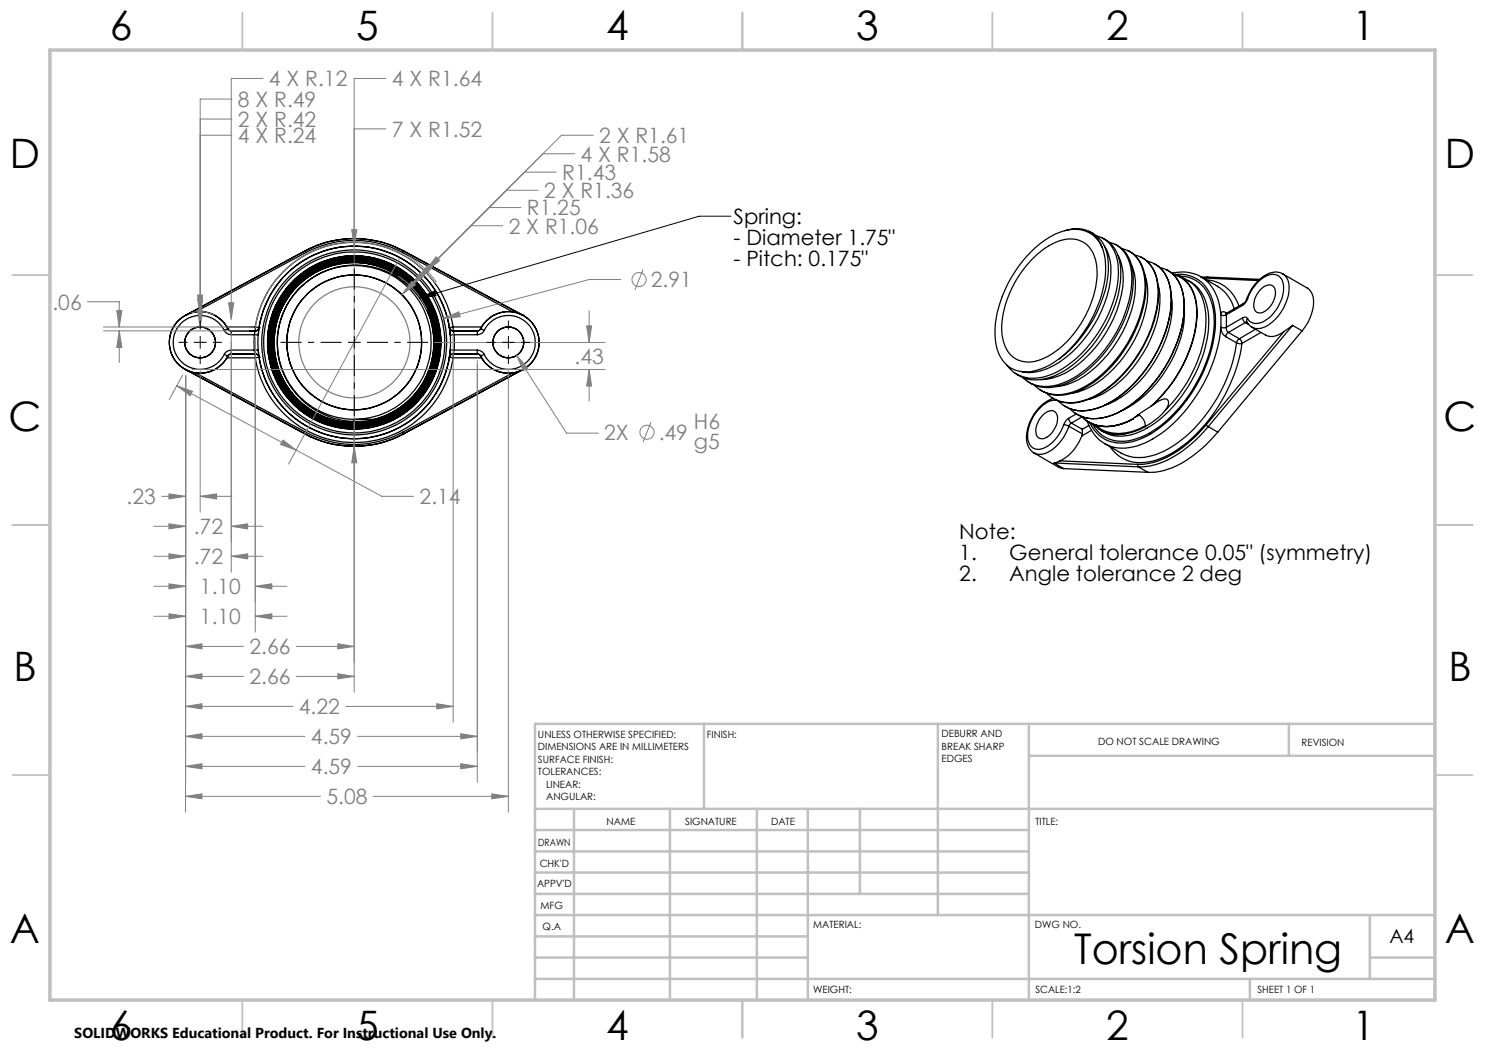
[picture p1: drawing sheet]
<svg xmlns="http://www.w3.org/2000/svg" width="297mm" height="210mm" viewBox="0 0 297 210" stroke-linecap="round" stroke-linejoin="round" font-family="sans-serif">
<g fill="none" stroke="#000" stroke-width=".25">
<path d="M61 50.2l.2 .3M61 50.2a20.9 20.9 0 0 1 19.7 0M61 50.2h.1M61 50.2l-23.9 12.9M61.2 50.5a20.7 20.7 0 0 1 19.3 0M61.2 50.5l-22 11.9M80.5 50.5l22 11.9M80.7 50.2l-.2 .3M80.7 50.2h.1M80.7 50.2l23.9 12.9M206.7 51.6a11.3 11.3 0 0 1 7.6-3.8 5 5 0 0 1 4.8 4.2 16.8 16.8 0 0 1-2.4 11.9 16.5 16.5 0 0 1-9.7 8.4 5.1 5.1 0 0 1-6.4-4.4 17.3 17.3 0 0 1 2.7-12l1.6-2.3zM212.9 46.1a5.5 5.5 0 0 1 7.6 3.5"/>
<path d="M217.7 46.2l.7 .4M218.4 46.6a6.3 6.3 0 0 1 3.3 5.8 23.3 23.3 0 0 1-5.4 15l-2.6 2.8-1.8 1.5M219.3 47.2a5.6 5.6 0 0 1 4.1 4.5 18.8 18.8 0 0 1-2.4 12.5 23.2 23.2 0 0 1-10.5 10.6 7.9 7.9 0 0 1-7.8-.4l-1.3-1.4M220.4 47.5a6.3 6.3 0 0 1 3.7 5.6 22.3 22.3 0 0 1-4.9 15.1 19.7 19.7 0 0 1-9.4 7.4 7 7 0 0 1-6.8-1M220.5 49.6a6 6 0 0 0-7.8-3.4 19.8 19.8 0 0 0-10.4 9.3 20.2 20.2 0 0 0-3.1 13.4 6.1 6.1 0 0 0 8.9 4.9 12.8 12.8 0 0 0 3.8-2.1M220.5 49.6a16.8 16.8 0 0 1-1.1 11.8 26.2 26.2 0 0 1-7.5 10.3M220.9 49.2a9.7 9.7 0 0 1 1.2 6.9 24.4 24.4 0 0 1-11.4 17 8.7 8.7 0 0 1-6.5 1.2M221.9 48.5a5.7 5.7 0 0 1 4.3 5.1 19.4 19.4 0 0 1-2.2 11.5 24.1 24.1 0 0 1-10.5 11.1 7.7 7.7 0 0 1-8.9-.7M223 48.9a6.1 6.1 0 0 1 3.5 5 21.7 21.7 0 0 1-4.4 15.1 20.7 20.7 0 0 1-10.4 8.2 7.1 7.1 0 0 1-6.2-.9M223.6 51.1a12.1 12.1 0 0 1 .3 9.4 24.3 24.3 0 0 1-10.8 14.1 10.8 10.8 0 0 1-5 1.3M224.4 49.7a5.6 5.6 0 0 1 4.3 4.7 18.5 18.5 0 0 1-1.8 11.6 24.7 24.7 0 0 1-11.4 12.1 7.9 7.9 0 0 1-7.9-.4l-.7-.7M225.6 50.2a6.2 6.2 0 0 1 3.5 5.3 21.1 21.1 0 0 1-3.3 13.1 22.1 22.1 0 0 1-11.2 10 7.3 7.3 0 0 1-6.5-.6"/>
<path d="M226.3 53a14.2 14.2 0 0 1-.5 10.5 24.1 24.1 0 0 1-10.2 12.5 10.1 10.1 0 0 1-4.4 1.3M226.9 51a6.3 6.3 0 0 1 4.7 6.2 24.3 24.3 0 0 1-6.2 16.7 18.4 18.4 0 0 1-9.9 6.5 6.7 6.7 0 0 1-6.2-1.8M228.2 51.4a6.6 6.6 0 0 1 3.5 5.8 24.4 24.4 0 0 1-7.1 17.7 16.3 16.3 0 0 1-9.9 5.7 6.4 6.4 0 0 1-4.4-1.1M229 54.9a12.9 12.9 0 0 1-.2 8.5 24.4 24.4 0 0 1-10.7 14 11.2 11.2 0 0 1-3.8 1.3M229.4 52.2a6.1 6.1 0 0 1 4.7 5.9 21.8 21.8 0 0 1-3.3 13.3 22.5 22.5 0 0 1-11.4 10.2 7.1 7.1 0 0 1-7.8-1.4M230.8 52.7h.1M230.8 52.7a6.5 6.5 0 0 1 3.3 5.3 22.8 22.8 0 0 1-4.7 15.6 21.2 21.2 0 0 1-9.8 8 7.4 7.4 0 0 1-6.8-.5M231.6 56.9a16.3 16.3 0 0 1-1.5 10.9 22.4 22.4 0 0 1-10.8 11.6l-1.7 .5M232 53.5a6.1 6.1 0 0 1 4.6 5.4 21.3 21.3 0 0 1-2.9 13.3 23.5 23.5 0 0 1-11.3 10.8 7.4 7.4 0 0 1-8.4-1.2M233.3 54h.1M233.3 54a7.2 7.2 0 0 1 3.5 6.8 25 25 0 0 1-6.2 16 18.4 18.4 0 0 1-10.1 6.8 6.8 6.8 0 0 1-5.4-1M234.2 59a19.4 19.4 0 0 1-3.2 13.2 21.9 21.9 0 0 1-9.3 8.6l-.8 .3"/>
<path d="M234.4 54.6a8 8 0 0 1 5.8 .8M234.5 54.8a5.7 5.7 0 0 1 4.4 4.2 18.8 18.8 0 0 1-1.7 12.8 28.1 28.1 0 0 1-6.8 9.3M234.7 54.9a6 6 0 0 1 4.4 5.3 22 22 0 0 1-3.6 14.6 27.4 27.4 0 0 1-5.3 6.4M235.1 54.9a6.9 6.9 0 0 1 7.5 5.6 21.4 21.4 0 0 1-1.9 13.9 26.8 26.8 0 0 1-12.2 13.2 8.1 8.1 0 0 1-8.6-.5l-.9-.9-1-1.6M237.6 56.1a7.8 7.8 0 0 1 4.1 6.4 24.8 24.8 0 0 1-5.2 16.5 19.6 19.6 0 0 1-10.7 8.1 6.9 6.9 0 0 1-5.5-1M240.2 55.4a9 9 0 0 1 4 7.6M240.2 55.4l3.3 1.8a8 8 0 0 1 3.4 4.6M240.7 55.6h.5M241.2 55.6l10.5 .5M241.3 56a7.2 7.2 0 0 1 6.5 5.2M241.5 55.4h-1.2M241.5 55.4l-.3 .2"/>
<path d="M241.5 55.4l10.4 .5M249.3 59.9l-.6 .8M249.5 59.8a6.9 6.9 0 0 1 5-5 2.36 2.36 0 0 1 2.2 3 8 8 0 0 1-4.7 6.8 2.03 2.03 0 0 1-2.5-.9M249.5 59.8l-.3 .6-.7 .7M249.5 59.8l-.2 .1M252.1 57.9a1.98 1.98 0 0 1 2.6-.6 3.8 3.8 0 0 1-1.2 4.5 1.74 1.74 0 0 1-2.4 .4 3.9 3.9 0 0 1 1-4.3zM256.5 54.8a3.9 3.9 0 0 0-4.4 1 9.5 9.5 0 0 0-2.8 4.1M256.5 54.8a3.2 3.2 0 0 1 1.3 3.3 9.4 9.4 0 0 1-5.1 7.4 2.27 2.27 0 0 1-3.4-1.5l.2-.3M256.5 54.8l4.9 2.8a3.4 3.4 0 0 1 1.3 3.6 10.1 10.1 0 0 1-2.3 5M37.1 73.9l2.1 .7M37.1 63.1a6.1 6.1 0 0 0 0 10.8M37.1 73.9h.1"/>
<path d="M37.1 63.1h.1M37.1 73.9l23.9 12.9M39.2 62.4l-2.1 .7M39.2 62.4a6.3 6.3 0 0 1 6.2 3M39.2 74.6l22 11.9M44.9 70.9l.6 .3M44.9 66.1a1.62 1.62 0 0 0 1.3 .8M44.9 66.1a5.4 5.4 0 0 0-8.2-1.8 5.4 5.4 0 0 0 0 8.4 5.4 5.4 0 0 0 8.2-1.8M45.4 65.4l.1 .3M45.4 71.6a6.2 6.2 0 0 1-6.2 3M45.4 65.4h5.6M45.4 71.6h5.6"/>
<path d="M45.5 65.7l-.6 .4M45.5 65.7a6.2 6.2 0 0 0-9.3-2 6.2 6.2 0 0 0 0 9.6 6.2 6.2 0 0 0 9.3-2.1M45.5 65.7l.3 .4 .4 .1M45.5 71.2l-.1 .4M45.5 71.2h.1M45.5 65.7h.1M46.2 66.2v.7M46.2 70v.8M46.2 70a1.62 1.62 0 0 0-1.3 .9M46.2 70.8l-.4 .1-.3 .3M46.2 70.8h.1M46.2 66.2h.1"/>
<path d="M46.2 66.9h4.7M46.2 70h4.7M46.2 70.8h4.8M46.2 66.2h4.8M50.9 66.9l.7 .1M50.9 70l.1 .8M50.9 66.9v3.1M51 66.2l-.1 .7M51 70.8l.5 .2 .3 .3M51 65.4v.8M51 70.8v.8M51 70.8a.79 .79 0 0 1 .8 .7"/>
<path d="M51 65.4l.8 .1M51 65.4a20 20 0 0 1 19.8-16.9 20 20 0 0 1 19.8 16.9M51 71.6a20 20 0 0 0 19.8 16.9 20 20 0 0 0 19.8-16.9M51 66.2h.1M51 70.8h.1M51.6 67a19.3 19.3 0 0 1 19.3-17.8 19.3 19.3 0 0 1 19.2 17.8M51.6 70a19.3 19.3 0 0 0 19.3 17.8 19.3 19.3 0 0 0 19.2-17.8M51.6 70l.2 1.4M51.6 70h-.7M51.6 67v3M51.8 71.3v.1M51.8 71.3v.2"/>
<path d="M51.8 65.5l-.2 1.5M51.8 65.5a.8 .8 0 0 1-.8 .7M51.8 71.5a19.3 19.3 0 0 0 19.1 16.2 19.3 19.3 0 0 0 19-16.2M51.8 71.5l-.8 .1M51.8 65.5a19.3 19.3 0 0 1 19.1-16.3 19.3 19.3 0 0 1 19 16.3M51.8 71.5h.1M51.8 65.5h.1M54 71.4a17 17 0 0 1 16.3-20 17 17 0 0 1 17.4 19 17 17 0 0 1-21.4 14.4 16.9 16.9 0 0 1-11.5-22 16.9 16.9 0 0 1 22.9-9.7 16.9 16.9 0 0 1 7.8 23.6 16.8 16.8 0 0 1-24.4 5.5 16.8 16.8 0 0 1-2.6-24.9 16.8 16.8 0 0 1 25 .3 16.6 16.6 0 0 1-2.7 24.3 16.6 16.6 0 0 1-24-4.7 16.6 16.6 0 0 1 6.6-23.5 16.5 16.5 0 0 1 22.5 7.9 16.5 16.5 0 0 1-8.9 22.1 16.5 16.5 0 0 1-21.6-9.8 16.3 16.3 0 0 1 11.7-21.4 16.3 16.3 0 0 1 19.9 14.2 16.3 16.3 0 0 1-16.4 18.1 16.2 16.2 0 0 1-16-17.1 16.2 16.2 0 0 1 17.8-15.3 16.2 16.2 0 0 1 14.4 18.4 16.1 16.1 0 0 1-18.8 13.6 16.1 16.1 0 0 1-12.7-19.4 16.1 16.1 0 0 1 19.9-11.9 16 16 0 0 1 11.6 16.1 16 16 0 0 1-13.1 15M54 71.4a17.1 17.1 0 0 0 16.9 14.2M54 71.4a17.1 17.1 0 0 0 16.8 14.2M57.5 60.8a15.4 15.4 0 0 0 12 23 15.4 15.4 0 0 0 15.8-20.6 15.4 15.4 0 0 0-25.4-5.6l-1.1 1.3-1.3 1.9M57.5 60.8a15.8 15.8 0 0 1 14.9-7.7 15.8 15.8 0 0 1 13.4 10"/>
<path d="M57.5 60.8a15.8 15.8 0 0 0 .8 16.7 15.8 15.8 0 0 0 15.4 6.7M85.8 63.1a16 16 0 0 0-21.6-9.1 16 16 0 0 0-7.4 22.3 16 16 0 0 0 22.8 5.7 16.2 16.2 0 0 0 3.8-23.5 16.2 16.2 0 0 0-23.8-1.8 16.2 16.2 0 0 0 .4 23.8 16.3 16.3 0 0 0 24.1-2.8 16.3 16.3 0 0 0-5.6-23.7 16.3 16.3 0 0 0-22.8 8.3 16.4 16.4 0 0 0 10.9 22 16.4 16.4 0 0 0 20.6-13.4 16.4 16.4 0 0 0-15.7-18.9 16.6 16.6 0 0 0-17.2 16.6 16.6 16.6 0 0 0 17.1 16.6 16.6 16.6 0 0 0 16.1-17.7 16.7 16.7 0 0 0-19.2-15.5 16.7 16.7 0 0 0-13.8 20.5 16.7 16.7 0 0 0 21.6 11.9 16.9 16.9 0 0 0 9.9-23.2 16.9 16.9 0 0 0-24.2-7.1 16.9 16.9 0 0 0-4.3 24.9 17 17 0 0 0 24 2.7 17 17 0 0 0 2.6-24 17 17 0 0 0-24-2.5 17.1 17.1 0 0 0-6.1 16.2M85.8 63.1a15.9 15.9 0 0 1-12.1 21.1M89.9 65.5l.1 .3M89.9 65.5l.2 1.5M89.9 65.5a.73 .73 0 0 0 .7 .7M89.9 71.5l.7 .1M89.9 65.5h.1M89.9 71.5h.1M90 65.8l.6 .4M90.1 70l-.2 1.5M90.1 70h.7"/>
<path d="M90.1 67v3M90.6 66.2l.2 .7M90.6 70.8a.72 .72 0 0 0-.7 .7M90.6 65.4v.8M90.6 65.4l-.7 .1M90.6 70.8v.8M90.6 70.8h.1M90.6 66.2h.1M90.6 70.8h4.9M90.6 66.2h4.9M90.6 65.4h5.7M90.6 71.6h5.7"/>
<path d="M90.8 66.9l-.7 .1M90.8 66.9v3.1M90.8 70l-.2 .8M90.8 66.9h4.7M90.8 70h4.7M95.5 70a1.62 1.62 0 0 1 1.3 .9M95.5 66.2v.7M95.5 70v.8M95.5 70.8l.3 .1 .3 .3M95.5 66.2h.1M95.5 70.8h.1M96.1 65.7l.7 .4"/>
<path d="M96.1 65.7a6.2 6.2 0 0 1 9.4-2 6.2 6.2 0 0 1 0 9.6 6.2 6.2 0 0 1-9.4-2.1M96.1 65.7l-.3 .4-.3 .1M96.1 65.7l-.4 .4-.2 .1M96.1 71.2l.2 .4M96.1 65.7h.1M96.1 71.2h.1M96.3 65.4l-.2 .3M96.3 71.6a6.3 6.3 0 0 0 6.2 3M96.8 70.9l-.7 .3M96.8 66.1a1.62 1.62 0 0 1-1.3 .8M96.8 66.1a5.4 5.4 0 0 1 8.2-1.8 5.4 5.4 0 0 1 0 8.4 5.4 5.4 0 0 1-8.2-1.8M102.5 62.4l2.1 .7"/>
<path d="M102.5 62.4a6.4 6.4 0 0 0-6.2 3M102.5 74.6l-22 11.9M104.6 73.9l-2.1 .7M104.6 63.1a6.2 6.2 0 0 1 0 10.8M104.6 63.1h.1M104.6 73.9h.1M104.6 73.9l-23.9 12.9M207.9 77.9l.2 .1M210.6 79.7a8.6 8.6 0 0 0-5.2 8.8l.5 1.2 .9 .9M236.8 61.4a21 21 0 0 1-4.3 13.7 20.2 20.2 0 0 1-8.3 7.1M244.2 63v2.4M244.2 65.4a30.5 30.5 0 0 1-12.8 21.9 11.2 11.2 0 0 1-9.2 2l-1.3-.6"/>
<path d="M244.2 65.4a2.13 2.13 0 0 0 .9 1.9M244.2 65.4l.5 .2 .6-.1M245.1 62.5a.58 .58 0 0 0-.9 .1v.4M245.1 62.5l.1 .2M245.1 67.3l2.2 1.3M245.1 62.5l.3 .1M245.3 63v2.5M245.3 65.5l.1 .6 .3 .4M245.3 63l-.4 .1-.7-.1M245.3 62.6l-.2 .1M245.3 62.6v.4M245.7 66.5l-.4 .4-.2 .4"/>
<path d="M245.7 66.5l2.2 1.3M247.3 68.6l.6 .1h.5M247.3 68.6a30.6 30.6 0 0 1-13.1 20.8 10.7 10.7 0 0 1-8.7 1.7l-1.2-.4-3.4-2M247.9 67.8l.3 .3 .2 .6M247.9 67.8l-.6 .8M248.4 68.7a32 32 0 0 1-13.2 21.4 11.9 11.9 0 0 1-9.1 2.2 7.2 7.2 0 0 1-4.1-2.9M248.5 63.6a.67 .67 0 0 1 1 .1M248.5 63.6a1.06 1.06 0 0 0 .6 .9M248.5 63.6l-3.2 1.9M248.5 61.1l-3.2 1.9M248.7 60.7l-.2 .4M248.7 60.7l-3.4 1.9"/>
<path d="M249.1 64.5l-3.4 2M249.1 64.5l.6 .4M249.4 64.5h-.3M250.4 65.4l2.7 1.6a3.3 3.3 0 0 0 3.7-.7M251.1 65.9l-3.2 1.9M252.2 66.5l-3.8 2.2M256.8 66.3l-15.6 18.7M258.5 65.1l-1.7 1.2M258.5 65.1l-16.8 20.2M258.5 65.1l1.9 1.1M260.4 66.2l-16.8 20.2M61 86.8a20.9 20.9 0 0 0 19.7 0"/>
<path d="M61 86.8h.1M61.2 86.5l-.2 .3M61.2 86.5a20.4 20.4 0 0 0 19.3 0M65.2 84.9a17.3 17.3 0 0 1-10.5-22.8 17.3 17.3 0 0 1 23.4-9.2 17.3 17.3 0 0 1 7.9 23.8 17.3 17.3 0 0 1-10 8.2M65.2 84.9l1.9 .5 1.9 .3 1.8 .1M70.8 85.6h.1M70.8 85.6v.2M75.7 84.9l-4.9 .7M75.7 84.9a17.1 17.1 0 0 0 8.1-27.6 17.1 17.1 0 0 0-28.5 4.1 17.1 17.1 0 0 0 15.5 24.2M76 84.9h-.3M76.7 84.8l1.9-.9-2.6 1M76.7 84.8a17 17 0 0 1-5.9 1"/>
<path d="M76.7 84.8a17.3 17.3 0 0 0 8-26.7 17.3 17.3 0 0 0-27.9 .2 17.3 17.3 0 0 0 8.4 26.6M78.6 83.9h-7.8v1.7M80.5 86.5l.2 .3M80.7 86.8h.1M206.8 90.6l4.9 2.8 1 .3M208.8 82.8a1.6 1.6 0 0 1 2.5-.1 4.2 4.2 0 0 1-2.3 4.9 1.31 1.31 0 0 1-1.4-.1 1.31 1.31 0 0 1-.4-1.4 5.3 5.3 0 0 1 1.6-3.3zM210.8 92.6l16.9 .8M210.8 92.6l1.9 1.1M211.4 80a4.2 4.2 0 0 0-3.6 1.8 7.7 7.7 0 0 0-2.1 6.5 2.12 2.12 0 0 0 3.3 1.2 8.2 8.2 0 0 0 3.8-4.6M212 92.2l-1.2 .4M212 92.2l15.5 .7M212.7 81.1h.1"/>
<path d="M212.7 93.7l16.9 .8M212.8 84.9l1 .4M213.7 83.7l-.6 .5-.3 .7M213.7 83.7l.3 .6 .3 .3M213.8 85.3a8.8 8.8 0 0 1-4.9 5.4l-1.3 .2-.8-.3M213.8 85.3l2.7 1.5M214.3 84.6l-.5 .7M214.3 84.6l2.2 1.3M215.1 82.6v.1M215.3 82.8l-1.6 .9M216.3 83.3a7.3 7.3 0 0 0 8.2 1.4l2.2-.9M216.4 87.2a9 9 0 0 1-4.4 5"/>
<path d="M216.4 83.3a7 7 0 0 0 7.5 1.6l2.7-1.2M216.4 83.4l-2.1 1.2M216.5 86.8l-.1 .4M216.5 85.9v.9M217.5 84.2a7.7 7.7 0 0 0 3.4 4.5M217.8 85.1l-1.3 .8M218.3 86.1l-1.9 1.1M218.7 84.9a6.9 6.9 0 0 0 6.2 1.9M219.1 85a6.6 6.6 0 0 0 5.9 1.6l1.4-.3 2.7-1.1M219.8 85.8a6.4 6.4 0 0 0 5.1 1M226.6 83.7l.1 .1M226.7 83.8a8.9 8.9 0 0 1-9.2 .4"/>
<path d="M227.5 92.9l.2 .5M227.6 82.9l.3 .1M227.7 93.4l1.9 1.1M227.9 83a2.65 2.65 0 0 1 1.2 2.2M227.9 83l-1 .5M229.1 85.3l-1.4 .7-2.8 .8M229.1 85.2v.1M230.2 81.2l-3.6 2.5M230.4 81.1a5.2 5.2 0 0 1 2.8-1.3 .82 .82 0 0 1 .4 1.2l-.5 1M230.4 81.1l-.2 .1M233.1 82a27.4 27.4 0 0 0 8.1-17.8 9 9 0 0 0-3-7.8l-2.3-1.2a6.6 6.6 0 0 1 6.4 5.3 20.9 20.9 0 0 1-1.8 13.7 27.4 27.4 0 0 1-11.2 12.8 9.1 9.1 0 0 1-7.7 .7l-1.6-1-1.5-1.9M233.1 82a13.4 13.4 0 0 1-4 3.3"/>
<path d="M241.2 85l.5 .3M241.2 85a21 21 0 0 1-11.3 7.7l-2.4 .2M241.7 85.3a21.9 21.9 0 0 1-11.7 7.9l-2.3 .2M241.7 85.3l1.9 1.1M243.6 86.4a23.2 23.2 0 0 1-10.8 7.7l-1.7 .3-1.5 .1"/>
<circle cx="40" cy="68.5" r="3.1"/>
<circle cx="70.8" cy="68.5" r="13.5"/>
<circle cx="70.8" cy="68.5" r="18.5"/>
<circle cx="70.8" cy="68.5" r="17.3"/>
<circle cx="70.9" cy="68.5" r="18.1"/>
<circle cx="101.7" cy="68.5" r="3.1"/>
</g>
<path d="M37.1 75.2v27.2M40 74.1v28.3M32.3 99.3h4.8M33.8 98.8l3.3 .5-3.3 .5zM40 99.3h6.4" fill="none" stroke="#808080" stroke-width=".2"/>
<g fill="none" stroke="#c0c0c0" stroke-width=".35">
<path d="M48.5 2.5v7.5M98.5 2.5v7.5M148.5 2.5v7.5M198.5 2.5v7.5M248.5 2.5v7.5M2.5 55h7.5M287 55h7.5M2.5 105h7.5M287 105h7.5M2.5 155h7.5M287 155h7.5M48.5 200v7.5"/>
<path d="M98.5 200v7.5M148.5 200v7.5M198.5 200v7.5M248.5 200v7.5"/>
</g>
<g fill="none" stroke="#c0c0c0" stroke-width=".5">
<path d="M140.8 144.8v17M187.6 144.8v38.2M205.8 144.8v55.2M205.8 151.2h81.2M257.8 144.8v6.4M287 144.8h-180v55.2M107 161.8h180M107 178.8h98.8M107 174.5h98.8M107 170.3h98.8M107 166h98.8M114.8 161.8v38.2"/>
<path d="M134 161.8v38.2M151.4 161.8v38.2M161.6 161.8v38.2M172 161.8v17M107 195.8h180M107 191.5h54.6M107 187.3h54.6M107 183h180M250 195.8v4.2M274 191.5h13M274 183v12.8"/>
</g>
<path d="M10 10h277v190h-277z" fill="none" stroke="#c0c0c0" stroke-width=".7"/>
<path d="M33.8 98.8l3.3 .5-3.3 .5z" fill="#808080"/>
<path d="M40 99.3l3.3-.5v1z" fill="none" stroke="#808080" stroke-width=".2"/>
<path d="M40 99.3l3.3-.5v1z" fill="#808080"/>
<path d="M37.1 75.2v39.2M46.2 66.7v47.7M30.8 111.3h6.3M33.8 110.8l3.3 .5-3.3 .5zM46.2 111.3h6.4" fill="none" stroke="#808080" stroke-width=".2"/>
<path d="M33.8 110.8l3.3 .5-3.3 .5z" fill="#808080"/>
<path d="M46.2 111.3l3.3-.5v1z" fill="none" stroke="#808080" stroke-width=".2"/>
<path d="M46.2 111.3l3.3-.5v1z" fill="#808080"/>
<path d="M37.1 75.2v51.2M51 67.4v59M30.8 123.3h6.3M33.8 122.8l3.3 .5-3.3 .5zM51 123.3h6.4" fill="none" stroke="#808080" stroke-width=".2"/>
<path d="M33.8 122.8l3.3 .5-3.3 .5z" fill="#808080"/>
<path d="M51 123.3l3.4-.5v1z" fill="none" stroke="#808080" stroke-width=".2"/>
<path d="M51 123.3l3.4-.5v1z" fill="#808080"/>
<path d="M37.1 75.2v57.3M70.8 84.5v48M37.1 129.3l3.3-.5v1zM37.1 129.3h11.6M59.3 129.3h11.5" fill="none" stroke="#808080" stroke-width=".2"/>
<path d="M37.1 129.3l3.3-.5v1z" fill="#808080"/>
<path d="M67.6 128.8l3.2 .5-3.2 .5z" fill="none" stroke="#808080" stroke-width=".2"/>
<path d="M67.6 128.8l3.2 .5-3.2 .5z" fill="#808080"/>
<path d="M79.9 51.6l-22.2 41.2M35.3 77.1l3.2 1.2-.5 .9zM35.3 77.1l41.1 22.2h6.3M36.5 75l-2.7 4.9" fill="none" stroke="#808080" stroke-width=".2"/>
<path d="M35.3 77.1l3.2 1.2-.5 .9z" fill="#808080"/>
<path d="M56.6 88l2.6 2-3.1-1.1z" fill="none" stroke="#808080" stroke-width=".2"/>
<path d="M56.6 88l2.6 2-3.1-1.1z" fill="#808080"/>
<path d="M37.1 75.2v69.3M90.6 66.7v77.8M37.1 141.3l3.3-.6v1.1zM37.1 141.3h21.5M69.1 141.3h21.5" fill="none" stroke="#808080" stroke-width=".2"/>
<path d="M37.1 141.3l3.3-.6v1.1z" fill="#808080"/>
<path d="M87.3 140.7l3.3 .6-3.3 .5z" fill="none" stroke="#808080" stroke-width=".2"/>
<path d="M87.3 140.7l3.3 .6-3.3 .5z" fill="#808080"/>
<path d="M37.1 75.2v81.2M95.5 72.8v83.6M37.1 153.3l3.3-.6v1.1zM37.1 153.3h23.9M71.5 153.3h24" fill="none" stroke="#808080" stroke-width=".2"/>
<path d="M37.1 153.3l3.3-.6v1.1z" fill="#808080"/>
<path d="M92.1 152.7l3.4 .6-3.4 .5z" fill="none" stroke="#808080" stroke-width=".2"/>
<path d="M92.1 152.7l3.4 .6-3.4 .5z" fill="#808080"/>
<path d="M37.1 75.2v87.2M101.7 74.1v88.3M37.1 159.3l3.3-.5v1zM37.1 159.3h27M74.6 159.3h27.1" fill="none" stroke="#808080" stroke-width=".2"/>
<path d="M37.1 159.3l3.3-.5v1z" fill="#808080"/>
<path d="M98.4 158.8l3.3 .5-3.3 .5z" fill="none" stroke="#808080" stroke-width=".2"/>
<path d="M98.4 158.8l3.3 .5-3.3 .5z" fill="#808080"/>
<path d="M37.1 75.2v75.3M95.5 72.1v78.4M37.1 147.3l3.3-.6v1.1zM37.1 147.3h23.9M71.5 147.3h24" fill="none" stroke="#808080" stroke-width=".2"/>
<path d="M37.1 147.3l3.3-.6v1.1z" fill="#808080"/>
<path d="M92.1 146.7l3.4 .6-3.4 .5z" fill="none" stroke="#808080" stroke-width=".2"/>
<path d="M92.1 146.7l3.4 .6-3.4 .5z" fill="#808080"/>
<path d="M37.1 75.2v33.2M46.2 68.2v40.2M30.8 105.3h6.3M33.8 104.8l3.3 .5-3.3 .5zM46.2 105.3h6.4" fill="none" stroke="#808080" stroke-width=".2"/>
<path d="M33.8 104.8l3.3 .5-3.3 .5z" fill="#808080"/>
<path d="M46.2 105.3l3.3-.5v1z" fill="none" stroke="#808080" stroke-width=".2"/>
<path d="M46.2 105.3l3.3-.5v1z" fill="#808080"/>
<path d="M37.1 75.2v45.2M51 67.4v53M30.8 117.3h6.3M33.8 116.8l3.3 .5-3.3 .5zM51 117.3h6.4" fill="none" stroke="#808080" stroke-width=".2"/>
<path d="M33.8 116.8l3.3 .5-3.3 .5z" fill="#808080"/>
<path d="M51 117.3l3.4-.5v1z" fill="none" stroke="#808080" stroke-width=".2"/>
<path d="M51 117.3l3.4-.5v1z" fill="#808080"/>
<path d="M37.1 75.2v63.3M70.8 87.1v51.4M37.1 135.3l3.3-.5v1zM37.1 135.3h11.6M59.3 135.3h11.5" fill="none" stroke="#808080" stroke-width=".2"/>
<path d="M37.1 135.3l3.3-.5v1z" fill="#808080"/>
<path d="M67.6 134.8l3.2 .5-3.2 .5z" fill="none" stroke="#808080" stroke-width=".2"/>
<path d="M67.6 134.8l3.2 .5-3.2 .5z" fill="#808080"/>
<path d="M38.4 73.9h82.6M86.9 68.5h34.1M117.8 73.9l.5 3.3h-1zM117.8 62.2v6.3M117.8 73.9v6.3" fill="none" stroke="#808080" stroke-width=".2"/>
<path d="M117.8 73.9l.5 3.3h-1z" fill="#808080"/>
<path d="M117.3 65.2h1l-.5 3.3z" fill="none" stroke="#808080" stroke-width=".2"/>
<path d="M117.3 65.2h1l-.5 3.3z" fill="#808080"/>
<path d="M17.5 60.4h6.3v5M20.7 65.4h29.1M20.7 66.2h29.1M23.4 62.1h1l-.6 3.3zM23.8 66.2v6.3" fill="none" stroke="#808080" stroke-width=".2"/>
<path d="M23.4 62.1h1l-.6 3.3z" fill="#808080"/>
<path d="M23.8 66.2l.6 3.3h-1z" fill="none" stroke="#808080" stroke-width=".2"/>
<path d="M23.8 66.2l.6 3.3h-1z" fill="#808080"/>
<path d="M52.6 15.7h-6.4v48.1M45.7 60.6h1l-.5 3.2z" fill="none" stroke="#808080" stroke-width=".2"/>
<path d="M45.7 60.6h1l-.5 3.2z" fill="#808080"/>
<path d="M46.4 27h-6.4v38.4M39.5 62.1h1l-.5 3.3z" fill="none" stroke="#808080" stroke-width=".2"/>
<path d="M39.5 62.1h1l-.5 3.3z" fill="#808080"/>
<path d="M46.4 23.8h-6.4v39.3M39.5 59.8h1l-.5 3.3z" fill="none" stroke="#808080" stroke-width=".2"/>
<path d="M39.5 59.8h1l-.5 3.3z" fill="#808080"/>
<path d="M46.4 19.8h-6.4v42.5M39.5 59h1l-.5 3.3zM38.2 62.6a6.2 6.2 0 0 1 4.7 .4" fill="none" stroke="#808080" stroke-width=".2"/>
<path d="M39.5 59h1l-.5 3.3z" fill="#808080"/>
<path d="M82.3 56.3l.8 .7-2.7 1.9zM100.5 45.1h-6.3l-13.8 13.8" fill="none" stroke="#808080" stroke-width=".2"/>
<path d="M82.3 56.3l.8 .7-2.7 1.9z" fill="#808080"/>
<path d="M79.7 55.2a16 16 0 0 1 5.7 6.7M84.1 54.5l.7 .7-2.7 2zM104.2 41.5h-6.4l-15.7 15.7" fill="none" stroke="#808080" stroke-width=".2"/>
<path d="M84.1 54.5l.7 .7-2.7 2z" fill="#808080"/>
<path d="M107.6 38.1h-6.3l-18.2 18.1M85.1 53.5l.7 .7-2.7 2z" fill="none" stroke="#808080" stroke-width=".2"/>
<path d="M85.1 53.5l.7 .7-2.7 2z" fill="#808080"/>
<path d="M111.3 34.4h-6.4l-21.3 21.3M85.6 53l.7 .7-2.7 2z" fill="none" stroke="#808080" stroke-width=".2"/>
<path d="M85.6 53l.7 .7-2.7 2z" fill="#808080"/>
<g fill="none" stroke="#808080" stroke-width=".2">
<path d="M124.2 55.9h-6.4l-29.1 7.8M128.6 53.9l-1.6 4.1M88.7 63.7l3.1-1.3 .2 1z"/>
<circle cx="127.8" cy="55.9" r="1.41"/>
</g>
<path d="M88.7 63.7l3.1-1.3 .2 1z" fill="#808080"/>
<path d="M77.2 25.8h-6.4v23.4M70.3 45.9h1.1l-.6 3.3z" fill="none" stroke="#808080" stroke-width=".2"/>
<path d="M70.3 45.9h1.1l-.6 3.3z" fill="#808080"/>
<path d="M114.9 30.8h-6.3l-23.6 23.5M87 51.6l.7 .7-2.7 2zM87.1 56.7a20 20 0 0 0-21.1-7.7 20 20 0 0 0-15 16.7" fill="none" stroke="#808080" stroke-width=".2"/>
<path d="M87 51.6l.7 .7-2.7 2z" fill="#808080"/>
<path d="M118.6 27h-6.3l-27 27.1M81.6 51.2a20.2 20.2 0 0 1 5.7 5.2M87.2 51.4l.7 .7-2.6 2z" fill="none" stroke="#808080" stroke-width=".2"/>
<path d="M87.2 51.4l.7 .7-2.6 2z" fill="#808080"/>
<path d="M77.2 15.7h-6.4v79.9M70.8 89.3l.6 3.3h-1.1z" fill="none" stroke="#808080" stroke-width=".2"/>
<path d="M70.8 89.3l.6 3.3h-1.1z" fill="#808080"/>
<g fill="none" stroke="#808080" stroke-width=".2">
<path d="M103.3 71.1l2.3 2.5-.9 .5zM103.3 71.1l10 15.5h6.4M130.2 84.4l-1.6 4.1"/>
<circle cx="129.4" cy="86.4" r="1.41"/>
</g>
<path d="M103.3 71.1l2.3 2.5-.9 .5z" fill="#808080"/>
<circle cx="70.9" cy="68.5" r="11.1" fill="none" stroke="#808080" stroke-width=".25"/>
<path d="M83.9 59.6l3-1.4 .3 1zM146.2 43.2h-6.4l-55.9 16.4" fill="none" stroke="#000" stroke-width=".2"/>
<g fill="none" stroke="#000" stroke-width=".2" stroke-dasharray="15.2 1.3 1.3 1.3" stroke-linecap="butt">
<path d="M37.5 68.5h-1.8M40 68.5v-1.3M40 68.5h-1.2M40 68.5v1.2M40 68.5h1.3M40 65.9v-1.8M40 71v1.8M42.6 68.5h1.8M70.9 68.5v-1.3M70.9 68.5h-1.3M70.9 68.5v1.2M70.9 68.5h1.2"/>
<path d="M99.1 68.5h-1.8M101.7 68.5v-1.3M101.7 68.5h-1.3M101.7 68.5v1.2M101.7 68.5h1.2M101.7 65.9v-1.8M101.7 71v1.8M104.2 68.5h1.8"/>
</g>
<path d="M68.3 68.5h-12.2M70.9 65.9v-12.2M70.9 71v12.2M73.4 68.5h12.2" fill="none" stroke="#000" stroke-width=".2" stroke-dasharray="15.2 1.3 1.3 1.3" stroke-dashoffset="11" stroke-linecap="butt"/>
<path d="M83.9 59.6l3-1.4 .3 1z" fill="#000"/>
<text font-size="8.5" x="214.8" y="192.7">Torsion Spring</text>
<g font-size="8.1">
<text x="22" y="8">6</text>
<text x="71.2" y="8">5</text>
<text x="121.2" y="8">4</text>
<text x="171.2" y="8">3</text>
<text x="221.2" y="8">2</text>
<text x="270.5" y="8">1</text>
<text x="2" y="33.6">D</text>
<text x="289" y="33.6">D</text>
<text x="1.7" y="86.1">C</text>
<text x="288.7" y="86.1">C</text>
<text x="2.7" y="136.1">B</text>
<text x="289.7" y="136.1">B</text>
<text x="2" y="188.6">A</text>
<text x="289" y="188.6">A</text>
<text x="22" y="208">6</text>
<text x="71.2" y="208">5</text>
<text x="121.2" y="208">4</text>
<text x="171.2" y="208">3</text>
<text x="221.2" y="208">2</text>
<text x="270.5" y="208">1</text>
</g>
<g font-size="4.2" fill="#808080">
<text x="53.8" y="17.3">4 X R.12</text>
<text x="78.4" y="17.3">4 X R1.64</text>
<text x="47.6" y="21.4">8 X R.49</text>
<text x="47.6" y="28.6">4 X R.24</text>
<text x="47.6" y="25.4">2 X R.42</text>
<text x="78.4" y="27.4">7 X R1.52</text>
<text x="119.8" y="28.6">2 X R1.61</text>
<text x="112.5" y="36">R1.43</text>
<text x="116.1" y="32.3">4 X R1.58</text>
<text x="108.8" y="39.6">2 X R1.36</text>
<text x="101.7" y="46.7">2 X R1.06</text>
<text x="105.4" y="43.1">R1.25</text>
<text x="130.2" y="57.5">2.91</text>
<text x="10.5" y="61.9">.06</text>
<text x="114.9" y="72.8">.43</text>
<text x="120.9" y="88">2X</text>
<text x="131.7" y="88">.49</text>
<text x="138.8" y="85.7">H6</text>
<text x="138.8" y="89.8">g5</text>
<text x="25.3" y="100.9">.23</text>
<text x="83.9" y="100.9">2.14</text>
<text x="38.8" y="106.9">.72</text>
<text x="38.8" y="112.9">.72</text>
<text x="40" y="118.9">1.10</text>
<text x="40" y="124.9">1.10</text>
<text x="49.9" y="130.9">2.66</text>
<text x="49.9" y="136.9">2.66</text>
<text x="59.8" y="142.9">4.22</text>
<text x="62.2" y="148.9">4.59</text>
<text x="62.2" y="154.9">4.59</text>
<text x="65.3" y="160.9">5.08</text>
</g>
<g font-size="4.2">
<text x="146.7" y="44.8">Spring:</text>
<text x="146.7" y="49">- Diameter 1.75&quot;</text>
<text x="146.7" y="53.2">- Pitch: 0.175&quot;</text>
<text x="191.9" y="107.8">Note:</text>
<text x="191.9" y="112">1.</text>
<text x="201.9" y="112">General tolerance 0.05&quot; (symmetry)</text>
<text x="191.9" y="116.1">2.</text>
<text x="201.9" y="116.1">Angle tolerance 2 deg</text>
</g>
<text font-size="3.9" x="277.9" y="188.5">A4</text>
<text font-size="2.9" x="14.9" y="207.6">SOLIDWORKS Educational Product. For Instructional Use Only.</text>
<g font-size="2">
<text x="107.6" y="147.6">UNLESS OTHERWISE SPECIFIED:</text>
<text x="141.4" y="147.6">FINISH:</text>
<text x="188.3" y="147.5">DEBURR AND</text>
<text x="188.3" y="150">BREAK SHARP</text>
<text x="219.6" y="149">DO NOT SCALE DRAWING</text>
<text x="260.3" y="149.2">REVISION</text>
<text x="107.6" y="150.1">DIMENSIONS ARE IN MILLIMETERS</text>
<text x="107.6" y="152.6">SURFACE FINISH:</text>
<text x="107.6" y="155.1">TOLERANCES:</text>
<text x="188.3" y="152.5">EDGES</text>
<text x="109.2" y="157.6">LINEAR:</text>
<text x="109.2" y="160.1">ANGULAR:</text>
<text x="121.3" y="165">NAME</text>
<text x="137" y="164.9">SIGNATURE</text>
<text x="154.2" y="164.9">DATE</text>
<text x="207.1" y="164.9">TITLE:</text>
<text x="107.6" y="169.1">DRAWN</text>
<text x="107.9" y="173.3">CHK'D</text>
<text x="107.4" y="177.4">APPV'D</text>
<text x="108.1" y="181.8">MFG</text>
<text x="108.5" y="186">Q.A</text>
<text x="162.6" y="185.5">MATERIAL:</text>
<text x="207" y="185.5">DWG NO.</text>
<text x="162.6" y="198.5">WEIGHT:</text>
<text x="207.1" y="198.6">SCALE:1:2</text>
<text x="251.5" y="198.6">SHEET 1 OF 1</text>
</g>
</svg>
